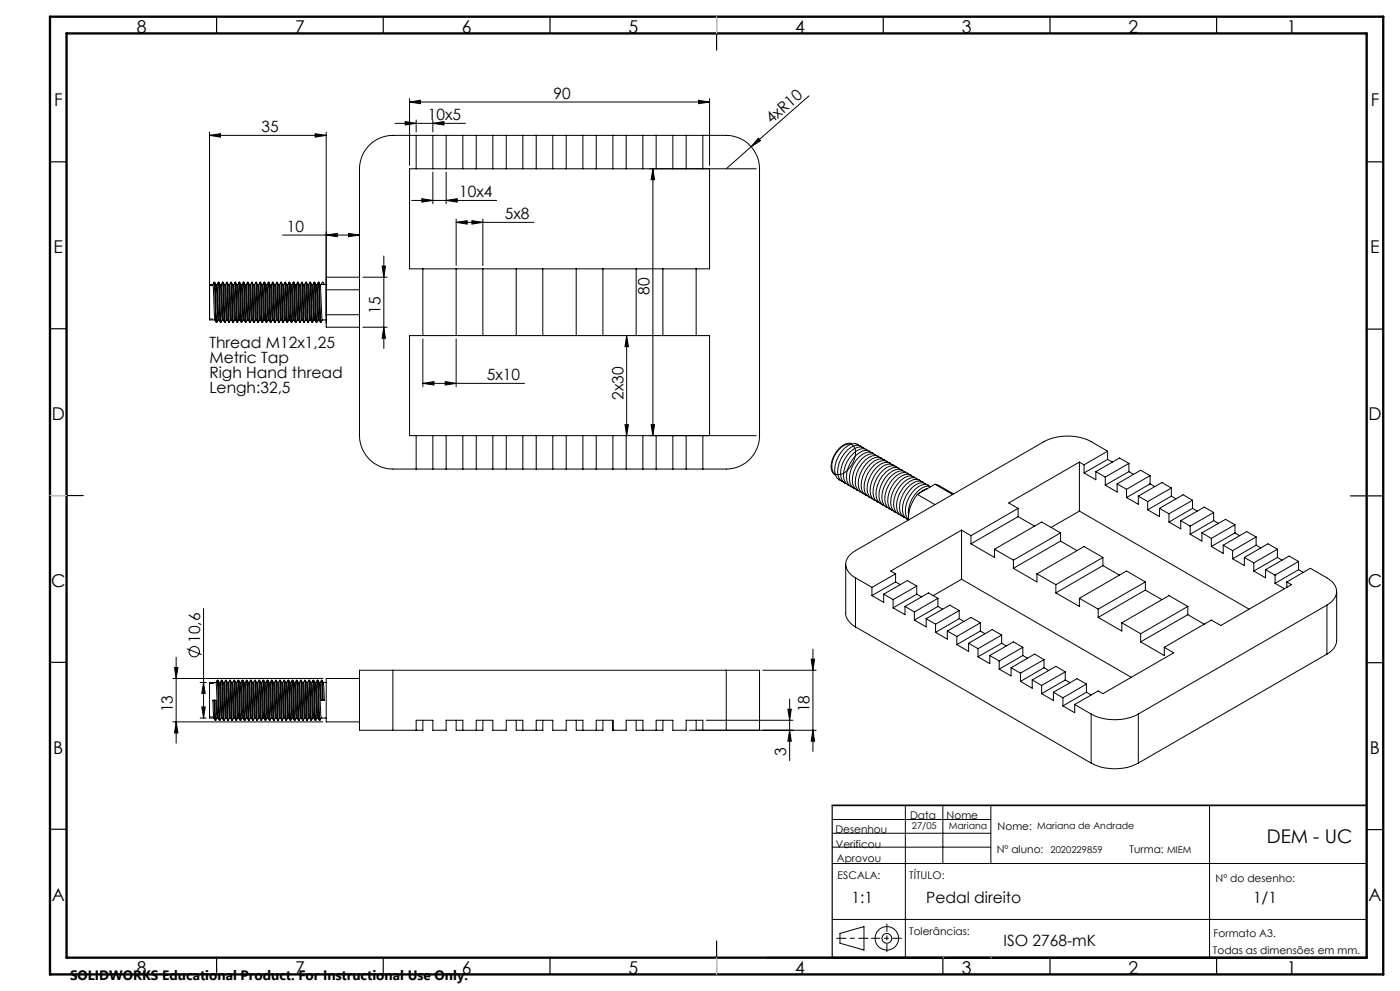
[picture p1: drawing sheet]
<svg xmlns="http://www.w3.org/2000/svg" width="420mm" height="297mm" viewBox="0 0 420 297" stroke-linecap="round" stroke-linejoin="round" font-family="sans-serif">
<g fill="none" stroke="#000" stroke-width=".3">
<path d="M62.9 39.6v55.3M97.9 39.6v57.5M118.5 37h21.1M121.6 36.4l3.2 .6-3.2 .5zM122.9 30.6l3.3-.5v1zM122.9 29.6v20M122.9 30.6h90M124.8 35.9v3.7M129.9 37l3.3-.6v1.1zM129.9 35.9v3.7M209.5 30.1l3.4 .5-3.4 .5zM212.9 29.6v20"/>
<path d="M242.7 28.7l-17.3 15.3M62.9 40.6l3.2-.5v1zM62.9 40.6h35M94.5 40.1l3.4 .5-3.4 .5zM111.2 43.1a10 10 0 0 1 6.7-2.5h100a10.1 10.1 0 0 1 10 10v80a10 10 0 0 1-10 10h-100a10 10 0 0 1-10.1-10v-80a10.1 10.1 0 0 1 3.4-7.5zM124.8 40.6v10M126.5 59.5l3.4 .6-3.4 .5zM129.9 51.6v9.5M129.9 40.6v10M133.8 51.6v9.5M133.8 40.6v10M138.9 40.6v10"/>
<path d="M142.9 40.6v10M147.8 40.6v10M151.9 40.6v10M156.8 40.6v10M160.9 40.6v10M165.8 40.6v10M169.9 40.6v10M174.9 40.6v10M178.9 40.6v10M183.9 40.6v10M187.9 40.6v10M192.9 40.6v10"/>
<path d="M195.9 50.6v80M195.9 50.6l.5 3.3h-1.1zM196.9 40.6v10M201.9 40.6v10M205.8 40.6v10M210.9 40.6v10M212.9 50.6v30h-90v-30h104M225.4 44l-7.5 6.6M227.5 41.4l.7 .8-2.8 1.8zM84.8 70.4h23M97.9 70.4l3.3-.4v.9zM104.6 70l3.2 .4-3.2 .5z"/>
<path d="M114.6 79.8h1l-.5 3.3zM115.1 76.7v27.7M123.5 60.1h25.5M133.8 60.1l3.4-.6v1.1zM136.8 66.6l3.4-.5v1.1zM136.8 65.6v14M136.8 66.6h23.4M141.6 66.1l3.3 .5-3.3 .6zM144.9 65.6v14M62.9 85.5h1M62.9 95.6h1M63.9 85.3l.6 10.5"/>
<path d="M63.9 85.3h-1v10.6h1.6M64.2 84.6l.6 11.8 .2 .2M64.2 84.6h.2l.1 .8 .5 11.2 .4-.7M64.2 84.6l-.3 .7M64.5 84.7l.3 .7M64.5 95.9l.4 .7M64.8 85.3h.3l.1 .7 .5 9.8M64.8 85.4l.5 9.8 .1 .7h.3M65.1 85.4l.4-.8 .5 10.2a1.79 1.79 0 0 0 .2 1.8h.1M65.5 84.6l.2 .2 .1 1.5 .5 10.3 .4-.7M65.7 84.7l.4 .7M65.7 95.9l.4 .7"/>
<path d="M66 85.3h.4l.1 .7 .5 9.8M66.1 85.4l.6 10.5M66.3 85.4l.4-.8 .5 10.2 .1 1.6 .2 .2M66.7 95.9h.3M66.7 84.6l.3 .2 .1 1.5 .4 10.3 .4-.7M67 95.9l.4 .7M67 84.7l.3 .7M67.3 85.3l.4 .1 .5 10.4M67.3 85.4l.6 10.5M67.6 85.4l.4-.8 .5 11.2 .1 .8h.2M67.9 95.9h.3M68 84.6l.3 .8 .5 11.2 .4-.7"/>
<path d="M68.2 84.7l.4 .7M68.2 95.9l.4 .7M68.5 85.3h.4l.1 .7 .5 9.8M68.6 85.4l.6 10.5M68.8 85.4l.5-.8 .4 10.2 .1 1.6 .2 .2M69.2 95.9h.3M69.3 84.6l.2 .2 .1 1.5 .4 10.3 .4-.7M69.5 95.9l.4 .7M69.5 84.7l.4 .7M69.8 85.3l.4 .1 .5 10.4M69.9 85.4l.5 10.5M70.1 85.4l.4-.8 .5 11.2 .1 .8h.2"/>
<path d="M70.4 95.9h.3M70.5 84.6h.2l.1 .8 .5 11.2 .4-.7M70.7 84.7l.4 .7M70.7 95.9l.4 .7M71 85.3h.4l.1 .7 .5 9.8M71.1 85.4l.6 10.5M71.3 85.4l.5-.8 .6 11.9-.4-.6M71.7 95.9h.3M71.8 84.6l.2 .2 .1 1.5 .4 10.3 .4-.7M71.9 84.7l.5 .7M72.3 85.3l.4 .1 .5 10.4M72.4 85.4l.5 10.5"/>
<path d="M72.4 96.6h.1M72.6 85.4l.4-.8 .5 11.2 .3 .8M72.9 95.9h.3M73 84.6h.2l.1 .8 .5 11.2 .4-.7M73.2 84.7l.4 .7M73.2 95.9l.4 .7M73.6 85.3h.3l.1 .7 .5 9.8M73.6 85.4l.6 10.5M73.8 85.4l.5-.8 .6 11.9-.4-.6M74.2 95.9h.3M74.3 84.6l.2 .2 .1 1.5 .4 10.3 .4-.7M74.4 84.7l.4 .7"/>
<path d="M74.8 85.3l.3 .1 .3 3.8a24.9 24.9 0 0 0 .5 7l.2 .4M74.8 85.4l.6 10.5M74.9 96.6h.1M75.1 85.4l.4-.8 .5 10.2 .1 1.6 .2 .2M75.4 95.9h.3M75.5 84.6h.2l.1 .8 .5 11.2 .4-.7M75.7 84.7l.4 .7M76.1 85.3l.3 .1 .6 10.4M76.1 85.4l.5 9.8 .1 .7h.3M76.3 85.4l.5-.8 .5 11.2 .1 .8h.1M76.8 84.6l.2 .8 .5 11.2 .4-.7M76.9 84.7l.4 .7"/>
<path d="M77 95.9l.4 .7M77.3 85.3h.3l.1 .7 .5 9.8M77.3 85.4l.6 10.5M77.6 85.4l.4-.8 .5 10.2 .1 1.6 .2 .2M77.9 95.9h.3M78 84.6l.2 .2 .1 1.5 .5 10.3 .4-.7M78.2 95.9l.4 .7M78.2 84.7l.4 .7M78.5 85.3l.4 .1 .6 10.4M78.6 85.4l.6 10.5M78.8 85.4l.4-.8 .6 11.2 .1 .8h.1M79.2 95.9h.3"/>
<path d="M79.2 84.6h.2l.1 .8 .5 11.2 .4-.7M79.4 84.7l.4 .7M79.5 95.9l.4 .7M79.8 85.3h.3l.1 .7 .5 9.8M79.8 85.4l.6 10.5M80.1 85.4l.4-.8 .5 10.2 .1 1.6 .2 .2M80.4 95.9h.3M80.5 84.6l.2 .2 .1 1.5 .5 10.3 .4-.7M80.7 84.7l.4 .7M80.7 95.9l.4 .7M81 85.3l.4 .1 .6 10.4M81.1 85.4l.6 10.5"/>
<path d="M81.3 85.4l.4-.8 .6 11.2 .2 .8M81.7 95.9h.3M81.7 84.6h.2l.1 .8 .5 11.2 .4-.7M82 84.7l.3 .7M82 95.9l.4 .7M82.3 85.3h.3l.1 .7 .5 9.8M82.3 85.4l.6 10.5M82.6 85.4l.4-.8 .5 10.2a1.79 1.79 0 0 0 .2 1.8h.1M82.9 95.9h.3M83 84.6l.2 .2 .1 1.5 .5 10.3 .4-.7M83.2 84.7l.4 .7M83.2 95.9l.4 .7"/>
<path d="M83.5 85.3l.4 .1 .2 3.8a24.9 24.9 0 0 0 .6 7l.2 .4M83.6 85.4l.6 10.5M83.8 85.4l.4-.8 .5 10.2 .1 1.6 .2 .2M84.2 95.9h.3M84.2 84.6h.2l.1 .8 .5 11.2 .4-.7M84.5 84.7l.3 .7M84.8 85.3l.4 .1 .5 10.4M84.8 85.4l.6 10.5M85.1 85.4l.4-.8 .5 10.2a1.79 1.79 0 0 0 .2 1.8h.1M85.4 95.9h.3M85.5 84.6l.3 .8 .5 11.2 .4-.7M85.7 84.7l.4 .7"/>
<path d="M85.7 95.9l.4 .7M86 85.3h.4l.1 .7 .5 9.8M86.1 85.4l.6 10.5M86.3 85.4l.4-.8 .5 10.2 .1 1.6 .2 .2M86.7 95.9h.3M86.7 84.6l.3 .2 .1 1.5 .4 10.3 .4-.7M87 95.9l.3 .7M87 84.7l.3 .7M87.3 85.3l.4 .1 .5 10.4M87.3 85.4l.6 10.5M87.6 85.4l.4-.8 .6 11.9-.4-.6M87.9 95.9h.3"/>
<path d="M88 84.6h.2l.1 .8 .5 11.2 .4-.7M88.2 84.7l.4 .7M88.5 85.3h.4l.1 .7 .5 9.8M88.6 85.4l.6 10.5M88.6 96.6h.2M88.8 85.4l.5-.8 .4 10.2 .1 1.6 .2 .2M89.2 95.9h.3M89.3 84.6l.2 .2 .1 1.5 .4 10.3 .4-.7M89.5 95.9l.4 .7M89.5 84.7l.4 .7M89.8 85.3l.4 .1 .5 10.4M89.9 85.4l.5 10.5"/>
<path d="M90.1 85.4l.4-.8 .6 11.9-.4-.6M90.4 95.9h.3M90.5 84.6h.2l.1 .8 .5 11.2 .4-.7M90.7 84.7l.4 .7M91.1 85.3h.3l.1 .7 .5 9.8M91.1 85.4l.6 10.5M91.1 96.6h.2M91.3 85.4l.5-.8 .4 10.2a1.79 1.79 0 0 0 .3 1.8M91.7 95.9h.3M91.8 84.6l.2 .2 .1 1.5 .4 10.3 .4-.7M91.9 84.7l.4 .7M92 95.9l.4 .7"/>
<path d="M92.3 85.3l.4 .1 .5 10.4M92.3 85.4l.6 10.5M92.6 85.4l.4-.8 .5 10.2 .1 1.6 .2 .2M92.9 95.9h.3M93 84.6h.2l.1 .8 .5 11.2 .4-.7M93.2 95.9l.4 .7M93.2 84.7l.4 .7M93.6 85.3h.3l.1 .7 .5 9.8M93.6 85.4l.5 9.8 .1 .7h.3M93.8 85.4l.5-.8 .4 10.2a1.79 1.79 0 0 0 .3 1.8M94.3 84.6l.2 .8 .5 11.2 .4-.7M94.4 84.7l.4 .7"/>
<path d="M94.5 95.9l.4 .7M94.8 85.3l.3 .1 .3 3.8a24.9 24.9 0 0 0 .5 7l.2 .4M94.8 85.4l.6 10.5M95.1 85.4l.4-.8 .5 10.2 .1 1.6 .2 .2M95.4 95.9h.3M95.5 84.6l.2 .2 .1 1.5 .5 10.3 .4-.7M95.7 84.7l.4 .7M96.1 85.3h1.8M96.1 85.4l.6 10.5M96.7 95.9h1.2M96.7 84.6v.1M96.7 84.6l-.4 .7"/>
<path d="M96.7 84.6l.6 .7M107.8 83.1h-9.9v3.8h9.9M107.8 94.3h-9.9v3.8h9.9M108.9 83.1h7.2M108.9 98.1h7.2M115.1 98.1l.5 3.3h-1zM126.9 80.6v20M136.8 80.6v20M144.9 80.6v20M154.9 80.6v20M162.8 80.6v20M172.9 80.6v20"/>
<path d="M180.9 80.6v20M190.9 80.6v20M198.9 80.6v20M208.8 80.6v20M126.9 114.9l3.3-.5v1zM126.9 101.6v14.3M126.9 114.9h30.4M133.6 114.4l3.2 .5-3.2 .5zM136.8 101.6v14.3M188 100.6l.5 3.3h-1zM188 100.6v30M124.8 130.6v10"/>
<path d="M129.9 130.6v10M133.8 130.6v10M138.9 130.6v10M142.9 130.6v10M147.8 130.6v10M151.9 130.6v10M156.8 130.6v10M160.9 130.6v10M165.8 130.6v10M169.9 130.6v10M174.9 130.6v10M178.9 130.6v10"/>
<path d="M183.9 130.6v10M187.5 127.3h1l-.5 3.3zM187.9 130.6v10M192.9 130.6v10M195.3 127.3h1.1l-.5 3.3zM196.9 130.6v10M201.9 130.6v10M205.8 130.6v10M210.9 130.6v10M212.9 130.6v-30h-90v30h104M251.8 134.6a2.96 2.96 0 0 1 4.2-.9 5.8 5.8 0 0 1-1.3 6.7 3.3 3.3 0 0 1-4.3 1.5 4.9 4.9 0 0 1 .3-5.8zM255.5 132.9a5.5 5.5 0 0 0-5.4 3.9 4.9 4.9 0 0 0 0 5.2l.5 .3"/>
<path d="M257.2 133.1l.1 .1M257.6 133.5a2.39 2.39 0 0 0-3.2 0 9 9 0 0 0-3.8 8.7l.4 1 1.2 .8M258.1 133.6l.1 .1M258.5 134a2.35 2.35 0 0 0-3.2 .1 8.9 8.9 0 0 0-3.8 8.6l.4 1 1.2 .8M259 134.1l.1 .1M259.4 134.5a2.39 2.39 0 0 0-3.2 0 9 9 0 0 0-3.9 8.7l.5 1 1.2 .8M259.9 134.7h.1M260.3 135a2.35 2.35 0 0 0-3.2 .1 8.9 8.9 0 0 0-3.9 8.7l.5 .9 1.1 .8M260.7 135.1l.1 .1M261.2 135.5a2.39 2.39 0 0 0-3.2 .1 9 9 0 0 0-3.9 8.6l.5 1 1.1 .8M261.6 135.7h.1M262 136a2.35 2.35 0 0 0-3.2 .1 8.9 8.9 0 0 0-3.8 8.6l.4 1 1.2 .8"/>
<path d="M262.5 136.2h.1M262.9 136.6a2.39 2.39 0 0 0-3.2 0 9 9 0 0 0-3.8 8.7l.5 .9 1.1 .8M263.4 136.7h.1M263.8 137.1a2.41 2.41 0 0 0-3.2 0 8.9 8.9 0 0 0-3.8 8.7l.4 1 1.2 .7M264.3 137.2l.1 .1M264.7 137.6a2.45 2.45 0 0 0-3.2 0 9 9 0 0 0-3.9 8.7l.5 .9 1.2 .9M265.1 137.7l.2 .1M265.6 138.1a2.45 2.45 0 0 0-3.2 0 9 9 0 0 0-3.9 8.7l.5 1 1.1 .8M266 138.2l.1 .1M266.5 138.6a2.43 2.43 0 0 0-3.3 0 9 9 0 0 0-3.8 8.7l.5 1 1.1 .7M266.9 138.7l.1 .1M267.4 139.1a2.43 2.43 0 0 0-3.3 0 9.1 9.1 0 0 0-3.8 8.7l.5 1 1.1 .8"/>
<path d="M267.8 139.2l.1 .1M268.3 139.6a2.43 2.43 0 0 0-3.3 .1 9 9 0 0 0-3.8 8.6l.5 1 1.1 .8M268.7 139.7l.1 .1M323.8 138.5v14.7M323.8 138.5l1.4 .8M323.8 138.5l-21.2 12.2 2.8 1.7M325.2 139.3v2.4M332.3 135.2l-5-2.8a15.8 15.8 0 0 0-14.1 0l-56.6 32.6a4.4 4.4 0 0 0-2.4 5.8 6.3 6.3 0 0 0 2.4 2.4M332.3 135.2l-7.1 4.1M332.3 137.7l-7.1 4M332.3 137.7l1.4 .8M332.3 135.2v2.5"/>
<path d="M338.7 138.9l-7.1 4.1M338.7 138.9l-2.9-1.6-7 4.1M338.7 138.9v2.5M251.6 143.8h.1M252.5 144.2l.1 .1M253.4 144.8h.1M254.3 145.3h.1M255.2 145.8l.1 .1M256 146.3l.2 .1M256.9 146.8l.2 .1M257.8 147.3l.2 .1M258.7 147.8l.1 .1"/>
<path d="M259.6 148.3l.1 .1M260.5 148.9h.1M261.4 149.4h.1M262.3 149.9h.1M263.1 150.4l.1 .1M264 150.9l.1 .1M264.9 151.4l.1 .1M265.8 151.9l.1 .1M266.7 152.4l.1 .1M267.5 152.9l.2 .1M268.4 153.5h.1M269.1 140.1a2.39 2.39 0 0 0-3.2 .1 9 9 0 0 0-3.8 8.6l.4 1 1.2 .8"/>
<path d="M269.3 153.9l.1 .1M269.6 140.3h.1M270 140.6a2.39 2.39 0 0 0-3.2 .1 8.9 8.9 0 0 0-3.8 8.7l.4 .9 1.1 .8M270.2 154.5h.1M270.4 140.8h.2M270.9 141.1a2.39 2.39 0 0 0-3.2 .1 9 9 0 0 0-3.9 8.7l.5 .9 1.1 .8M271.1 155h.1M271.3 141.3l.2 .1M271.8 141.6a2.35 2.35 0 0 0-3.2 .1 8.9 8.9 0 0 0-3.9 8.7l.5 .9 1.1 .8M272 155.5l.1 .1M272.2 141.8h.1M272.7 142.2a2.39 2.39 0 0 0-3.2 0 9 9 0 0 0-3.9 8.7l.5 1 1.1 .7"/>
<path d="M273.1 142.3h.1M273.5 142.7a2.35 2.35 0 0 0-3.2 0 8.9 8.9 0 0 0-3.8 8.7l.4 1 1.2 .7M274 142.8l.1 .1M274.4 143.2a2.39 2.39 0 0 0-3.2 0 9 9 0 0 0-3.8 8.7l.4 1 1.2 .8M274.9 143.3l.1 .1M275.2 148.2a11.1 11.1 0 0 0-2.6 7.6M275.2 148.2l5.3 3M275.3 143.7a2.35 2.35 0 0 0-3.2 .1 8.9 8.9 0 0 0-3.8 8.6l.4 1 1.2 .8M275.8 143.8l.1 .1M276.2 144.2a2.39 2.39 0 0 0-3.2 0 9 9 0 0 0-3.9 8.7l.5 1 1.2 .8M276.6 144.3l.2 .1M277.1 144.7a2.35 2.35 0 0 0-3.2 .1 8.9 8.9 0 0 0-3.9 8.6l.5 1 1.1 .8"/>
<path d="M277.5 144.8l.1 .1M278 145.2a2.39 2.39 0 0 0-3.3 .1 9 9 0 0 0-3.8 8.6l.5 1 .7 .7 .4 .1M278.1 146.5a3.9 3.9 0 0 0-2.4 1.4M278.4 145.3l.1 .1M278.8 145.7a2.39 2.39 0 0 0-3.2 .1 9 9 0 0 0-3.8 8.6l.8 1.4M279.2 145.9a3.5 3.5 0 0 0-3.8 1.2 8.9 8.9 0 0 0-2.8 7.4M280.5 145.1l.6 .1 5 2.8M280.5 145.1l5.3 3.1M280.5 145.1l-5.3 3.1M288.5 158.9v14.7M288.5 158.9l2.8 1.6M288.5 158.9l-21.3 12.2 1.5 .9"/>
<path d="M305.4 152.4l-14.1 8.1M305.4 154.8l5 2.9M305.4 154.8l-14.1 8.2M305.4 152.4v2.4M318.2 159.7l-14.2 8.2M318.2 159.7v2.5M318.2 159.7l-5.7-3.2-14.2 8.1M323.8 153.2l50.9 29.4M323.8 153.2l-8.5 4.9M328.8 141.4v2.4l-3.6-2.1M328.8 141.4l2.8 1.6M331.6 143v2.4"/>
<path d="M335.1 145l2.9 1.6M335.1 145v2.5l-3.5-2.1M338 146.6v2.5M338.7 141.4l1.4 .8M338.7 141.4l-7.1 4M341.5 148.7v2.4l-3.5-2M341.5 148.7l2.8 1.6M344.3 150.3v2.5M345 145l1.4 .8M345 145l-7 4.1M345 142.6l-7 4M345 142.6v2.4"/>
<path d="M345 142.6l-2.8-1.7-7.1 4.1M347.8 152.4v2.4l-3.5-2M347.8 152.4l2.9 1.6M350.7 154v2.5M351.4 148.7l-7.1 4.1M351.4 148.7l1.4 .8M351.4 146.3l-7.1 4M351.4 146.3l-2.8-1.7-7.1 4.1M351.4 146.3v2.4M354.2 156v2.5l-3.5-2M354.2 156l2.8 1.7M357 157.7v2.4"/>
<path d="M357.8 152.4l-7.1 4.1M357.8 152.4l1.4 .8M357.8 149.9l-2.9-1.6-7.1 4.1M357.8 149.9l-7.1 4.1M357.8 149.9v2.5M360.6 159.7v2.5l-3.6-2.1M360.6 159.7l2.8 1.7M364.1 153.6l-2.8-1.6-7.1 4M364.1 156l-7.1 4.1M364.1 156l1.4 .8M364.1 153.6l-7.1 4.1M364.1 153.6v2.4"/>
<path d="M370.5 159.7l-7.1 4.1M370.5 159.7l1.4 .8M370.5 157.3l-7.1 4.1M370.5 157.3v2.4M370.5 157.3l-2.8-1.7-7.1 4.1M253.7 169.1v14.7a4.8 4.8 0 0 0 2.9 4.1M256.6 173.2l5 2.8M256.6 173.2v14.7M261.6 176v2.5M265.1 178.1v2.4l-3.5-2M265.1 178.1l2.8 1.6M267.9 179.7v2.5"/>
<path d="M268.7 174.4l1.4 .8M268.7 174.4l-7.1 4.1M268.7 172l-7.1 4M268.7 172v2.4M275 178.1l-7.1 4.1M275 178.1l1.4 .8M275 175.6l-2.8-1.6-7.1 4.1M275 175.6l-7.1 4.1M275 175.6v2.5M281.4 179.3l-2.8-1.6-7.1 4M281.4 179.3l-7.1 4.1M281.4 179.3v2.4"/>
<path d="M288.5 173.6l50.9 29.4M288.5 173.6l-8.5 4.9M291.3 163l7 4.1v-2.5M291.3 160.5v2.5M298.3 164.6l5.7 3.3M304 170.3l7.1 4.1v-2.4M304 167.9v2.4M311.1 172l5.7 3.2M316.8 175.2v2.5M316.8 177.7l7 4v-2.4M318.2 162.2l-14.2 8.1M318.2 162.2l4.9 2.8"/>
<path d="M323.8 179.3l5.7 3.3M330.9 169.5l-14.1 8.2M330.9 169.5l4.9 2.9M330.9 167.1l-14.1 8.1M330.9 167.1v2.4M330.9 167.1l-5.7-3.3-14.1 8.2M343.6 176.8l4.9 2.9M343.6 176.8l-14.1 8.2M343.6 174.4l-14.1 8.2M343.6 174.4l-5.6-3.3-14.2 8.2M343.6 174.4v2.4M363.4 161.4v2.4"/>
<path d="M367 163.4v2.4l-3.6-2M367 163.4l2.8 1.6M369.8 165v2.5M373.3 167.1l2.8 1.6M373.3 167.1v2.4l-3.5-2M376.1 168.7v2.4M376.8 160.9l-2.8-1.6-7 4.1M376.8 163.4l1.4 .8M376.8 163.4l-7 4.1M376.8 160.9l-7 4.1M376.8 160.9v2.5M379.7 170.7v2.5l-3.6-2.1"/>
<path d="M379.7 170.7l2.8 1.7M382.5 174.8l2.8 1.7M382.5 172.4v2.4M383.2 167.1l-7.1 4M383.2 167.1l1.4 .8M383.2 164.6l-7.1 4.1M383.2 164.6l-2.8-1.6-7.1 4.1M383.2 164.6v2.5M386 174.4l7.1-4.1 5 2.9a4.4 4.4 0 0 1 2.4 5.8 6.3 6.3 0 0 1-2.4 2.4M386 174.4l1.5 .8-21.2 12.3-2.9-1.7-14.1 8.2M386 174.4v1.6M389.6 168.3l-2.8-1.7-7.1 4.1"/>
<path d="M389.6 170.7l1.4 .9M389.6 170.7l-7.1 4.1M389.6 168.3l-7.1 4.1M389.6 168.3v2.4M401 177.3v15a5.1 5.1 0 0 1-2.9 3.7M52.8 197v25.7M56.1 194.4l4.4 1.8M61.1 182.4v32.8M243.3 197.6h1.1l-.5 3.3zM243.9 194.5v30.7M256.6 187.9l70.7 40.8M271.5 181.7v2.5l-3.6-2"/>
<path d="M271.5 181.7l2.8 1.7M274.3 183.4v2.4M277.8 185.4v2.5l-3.5-2.1M277.8 185.4l2.9 1.7M280.7 187.1v2.4M281.4 181.7l-7.1 4.1M281.4 181.7l1.4 .9M284.2 189.1v2.5l-3.5-2.1M284.2 189.1l2.9 1.6M287.1 190.7v2.5M287.8 183l-2.9-1.6-7.1 4M287.8 185.4l-7.1 4.1"/>
<path d="M287.8 185.4l1.4 .9M287.8 183l-7.1 4.1M287.8 183v2.4M290.6 192.8v2.4l-3.5-2M290.6 192.8l2.8 1.6M293.4 194.4v2.4M294.1 189.1l1.4 .8M294.1 189.1l-7 4.1M294.1 186.7l-7 4M294.1 186.7v2.4M294.1 186.7l-2.8-1.7-7.1 4.1M296.9 196.5v2.4l-3.5-2.1"/>
<path d="M296.9 196.5l2.9 1.6M299.8 198.1v2.5M300.5 192.8l1.4 .8M300.5 192.8l-7.1 4M300.5 190.3l-2.9-1.6-7 4.1M300.5 190.3l-7.1 4.1M300.5 190.3v2.5M306.8 196.5l-7 4.1M306.8 196.5l1.5 .8M306.8 194l-7 4.1M306.8 194l-2.8-1.6-7.1 4.1M306.8 194v2.5"/>
<path d="M313.2 197.7l-7.1 4.1M313.2 197.7v2.4M313.2 197.7l-2.8-1.7-7.1 4.1M329.5 185l7 4.1v-2.4M329.5 182.6v2.4M336.5 186.7l5.7 3.2M342.2 192.4l7.1 4.1v-2.5M342.2 189.9v2.5M349.3 194l2.8 1.6-21.2 12.3-1.4-.8-7.1 4M356.3 184.2l5 2.9M356.3 184.2l-14.1 8.2M356.3 181.7v2.5"/>
<path d="M356.3 181.7l-14.1 8.2M356.3 181.7l-5.6-3.2-14.2 8.2M398.1 181.4l-56.6 32.6M398.1 181.4v14.6M398.1 196l-56.6 32.7M51.9 203.3h45M51.9 216.4h45M52.4 200.1h1l-.6 3.2zM52.8 216.4l.6 3.3h-1zM60 204.5h1.8M60 215.2h1.8M60.5 211.9h1.1l-.5 3.3z"/>
<path d="M61.1 204.5l.5 3.3h-1.1zM62.9 204.8h1.3M62.9 214.9h1.3M64.2 215.1l-.3-5.2h.9l.3 5.3M64.2 209.9l.4 6M64.4 209.9l.3 5.9M64.6 215.9h.1M64.8 204.5h-1.9v10.7h1.3l.4 .6M64.8 204.5l.6 10.6M65.1 215.2h.3l.4 .6M65.1 215.2l-.4 .6M65.2 203.9l.5 10.2 .1 1.5 .2 .3"/>
<path d="M65.3 203.9l-.5 .6M65.4 203.9l.4 .6M65.4 203.9l.6 11.9M65.7 204.5h.3M65.8 204.6l.6 10.6M66 204.5l.4-.6 .6 .6h.3M66 204.5l.7 10.6M66.4 215.2h.3l.4 .6M66.4 215.2l-.4 .6M66.4 203.9l.7 12M66.6 203.9l.6 12 .4-.7M67 204.6l.5 9.9 .1 .7h.3l.4 .6"/>
<path d="M67.1 215.9h.1M67.3 204.5l.6 10.6M67.7 203.9l-.4 .6M67.7 203.9l.6 11.9M67.7 203.9l.5 .6h.3M67.8 203.9l.7 11.9M68.3 204.6l.6 10.6M68.3 215.9h.2M68.5 204.5l.4-.6 .6 .6h.3M68.5 204.5l.6 10.6M68.9 215.2h.2l.5 .6M68.9 215.2l-.4 .6"/>
<path d="M68.9 203.9l.7 12M69.1 203.9l.6 12 .4-.7M69.5 204.6l.6 10.6M69.6 215.9h.1M69.8 204.5l.4-.6 .5 .6h.3M69.8 204.5l.6 10.6M70.1 215.2h.3l.4 .6M70.2 203.9l.6 11.9M70.3 203.9l.7 11.9M70.7 204.6l.7 10.6M70.8 215.9h.2M71 204.5l.6 10.6"/>
<path d="M71.4 215.2h.2l.4 .6M71.4 215.2l-.4 .6M71.4 203.9l.5 10.2 .1 1.5 .2 .3M71.6 203.9l-.6 .6M71.6 203.9l.4 .6h.3M71.6 203.9l.6 11.9M72 204.6l.6 10.6M72.3 204.5l.4-.6 .5 .6h.4M72.3 204.5l.6 10.6M72.6 215.2h.3l.4 .6M72.6 215.2l-.4 .6M72.7 203.9l.6 12"/>
<path d="M72.8 203.9l.7 11.9M73.2 204.6l.7 10.6M73.3 215.9h.2M73.6 204.5l.3-.6 .6 .6h.3M73.6 204.5l.6 10.6M73.9 215.2h.3l.3 .6M73.9 215.2l-.4 .6M73.9 203.9l.7 12M74.1 203.9l.6 11.9M74.5 204.6l.6 10.6M74.6 215.9h.1M74.8 204.5l.4-.6 .5 .6h.4"/>
<path d="M74.8 204.5l.6 10.6M75.1 215.2h.3l.4 .6M75.1 215.2l-.4 .6M75.2 203.9l.6 12M75.4 203.9l.6 11.9M75.7 204.6l.6 10.6M75.8 215.9h.2M76.1 204.5l.6 10.6M76.3 215.2h.4l.3 .6M76.4 215.2l-.4 .6M76.4 203.9l.6 12M76.6 203.9l-.6 .6"/>
<path d="M76.6 203.9l.4 .6M76.6 203.9l.6 11.9M77 204.5h.3M77 204.6l.6 10.6M77 215.9h.2M77.3 204.5l.4-.6 .5 .6h.3M77.3 204.5l.6 10.6M77.6 215.2h.3l.4 .6M77.6 215.2l-.4 .6M77.7 203.9l.6 12M77.9 203.9l.6 12 .4-.7M78.2 204.6l.5 9.9 .1 .7h.4l.4 .6"/>
<path d="M78.3 215.9h.2M78.5 204.5l.7 10.6M78.9 203.9l-.4 .6M78.9 203.9l.7 12M79 203.9h.1M79.1 203.9l.4 .6h.3M79.1 203.9l.6 11.9M79.5 204.6l.6 10.6M79.6 215.9h.1M79.8 204.5l.6 10.6M80.1 215.2h.3l.4 .6M80.1 215.2l-.4 .6"/>
<path d="M80.2 203.9l.4 10.2 .2 1.5 .2 .3M80.3 203.9l-.5 .6M80.4 203.9l.4 .6h.2M80.4 203.9l.6 11.9M80.8 204.6l.6 10.6M81 204.5l.4-.6 .6 .6h.3M81 204.5l.7 10.6M81.4 215.2h.3l.4 .6M81.4 215.2l-.4 .6M81.4 203.9l.7 12M81.6 203.9l.6 11.9M82 204.6l.6 10.6"/>
<path d="M82.1 215.9h.1M82.3 204.5l.6 10.6M82.6 215.2h.3l.4 .6M82.6 215.2l-.4 .6M82.7 203.9l.6 12M82.8 203.9l-.5 .6M82.9 203.9l.4 .6h.2M82.9 203.9l.6 11.9M83.3 204.6l.6 10.6M83.3 215.9h.2M83.5 204.5l.6-.6 .7 .8 .6 10.4M83.5 204.5l.7 10.6"/>
<path d="M83.9 215.2h.3l.4 .6M83.9 215.2l-.4 .6M83.9 203.9l.7 11.9M84.1 203.9l.6 12 .4-.7M84.5 204.6l.6 10.6M84.6 215.9h.1M85.1 215.2h.3l.4 .6M85.2 203.9l-.4 .6M85.2 203.9l.6 12M85.2 203.9l.6 .6h.2M85.3 203.9l.7 11.9M85.8 204.6l.6 10.6"/>
<path d="M85.8 215.9h.2M86 204.5l.4-.6 .6 .6h.3M86 204.5l.6 10.6M86.4 215.2l-.4 .6M86.4 215.2h.3M86.4 203.9l.7 11.9M86.6 203.9l.6 11.9M86.6 215.2l.5 .6M87 204.6l.6 10.6M87.1 215.9h.1M87.3 204.5l.4-.6 .5 .6h.3M87.3 204.5l.6 10.6"/>
<path d="M87.6 215.2h.3l.4 .6M87.6 215.2l-.4 .6M87.7 203.9l.6 12M87.8 203.9l.7 11.9M88.2 204.6l.7 10.6M88.3 215.9h.2M88.5 204.5l.4-.6 .6 .6h.3M88.5 204.5l.6 10.6M88.9 215.2h.2l.4 .6M88.9 215.2l-.4 .6M88.9 203.9l.7 12M89.1 203.9l.6 11.9"/>
<path d="M89.5 204.6l.6 10.6M89.6 215.9h.1M89.8 204.5l.4-.6 .5 .6h.4M89.8 204.5l.6 10.6M90.1 215.2h.3l.4 .6M90.1 215.2l-.4 .6M90.2 203.9l.6 12M90.3 203.9l.7 11.9M90.7 204.6l.7 10.6M90.8 215.9h.2M91.1 204.5l.6 10.6M91.4 215.2h.3l.3 .6"/>
<path d="M91.4 215.2l-.4 .6M91.4 203.9l.5 10.2 .1 1.5 .2 .3M91.6 203.9l-.5 .6M91.6 203.9l.4 .6h.3M91.6 203.9l.6 11.9M92 204.6l.6 10.6M92.3 204.5l.6 10.6M92.6 215.2h.3l.4 .6M92.6 215.2l-.4 .6M92.7 203.9l.6 12M92.9 203.9l-.6 .6M92.9 203.9l.3 .6h.4"/>
<path d="M92.9 203.9l.6 11.9M93.2 204.6l.7 10.6M93.3 215.9h.2M93.6 204.5l.6 10.6M93.9 215.2h.3l.3 .6M93.9 215.2l-.4 .6M93.9 203.9l-.3 .6M93.9 203.9l.6 12M93.9 203.9l.6 .6h.3M94.1 203.9l.6 11.9M94.5 204.6l.6 10.6M94.5 215.9h.2"/>
<path d="M94.8 204.5l.6 10.6M95.1 215.2h.3l.4 .6M95.1 215.2l-.4 .6M95.2 203.9l.6 12M95.4 203.9l-.6 .6M95.4 203.9l.7 .8 .2 5.2h1l-.3-5.3M95.4 203.9l.6 12 .4-.7M95.7 204.6l.6 10.6M95.8 215.9h.2M96 204.5l.4-.6 .6 .6h.9M96.3 215.2h1.6M96.4 203.9l.3 6"/>
<path d="M96.6 203.9l.3 6M107.8 203.3h-9.9v13.1h9.9M117.9 200.9h-10.1v18h10.1M117.9 200.9h100M117.9 200.9v18M124.8 218.9v-3h5.1v3h3.9v-3h5.1v3M126.9 215.9v3h-9M136.8 215.9v3h8.1v-3M142.9 218.9v-3h4.9v3h4.1v-3h4.9v3M154.9 215.9v3h7.9v-3M160.9 218.9v-3h4.9v3h4.1v-3h5v3M172.9 215.9v3h8v-3"/>
<path d="M178.9 218.9v-3h5v3M183.9 218.9h.1M183.9 218.9h4v-3h5v3M190.9 215.9v3h8v-3M196.9 218.9v-3h5v3h3.9v-3h5.1v3M206.9 218.9h38M208.8 215.9v3M211.8 215.9h26.1M217.9 200.9h10v18h-10zM228.8 200.9h16.1M236.4 212.5h1l-.5 3.4zM236.9 218.9l.5 3.2h-1z"/>
<path d="M236.9 209.5v18.5M243.9 218.9l.5 3.2h-1.1zM303.3 200.1l2.8 1.7M303.3 200.1v2.5l-3.5-2M306.1 201.8v2.4M309.7 203.8v2.5l-3.6-2.1M309.7 203.8l2.8 1.6M312.5 205.4v2.5M313.2 200.1l1.4 .8M313.2 200.1l-7.1 4.1M316 207.5l2.9 1.6M316 207.5v2.4l-3.5-2"/>
<path d="M318.9 209.1v2.5M319.6 203.8l1.4 .8M319.6 203.8l-7.1 4.1M319.6 201.4l-7.1 4M319.6 201.4l-2.8-1.7-7.1 4.1M319.6 201.4v2.4M322.4 211.1l4.9 2.9M322.4 211.1v2.5l-3.5-2M325.9 205l-2.8-1.6-7.1 4.1M325.9 207.5l1.4 .8M325.9 207.5l-7 4.1M325.9 205v2.5"/>
<path d="M325.9 205l-7 4.1M327.3 214a15.5 15.5 0 0 0 14.2 0M327.3 214v14.7M341.5 214v14.7M327.3 228.7a15.5 15.5 0 0 0 14.2 0M249.7 258.8h160.3M249.7 249.7h47.6M249.7 245.6h47.6M249.7 253.9h47.6M271.6 241.4v45.6M282.9 241.4v17.4M297.3 241.4v17.4"/>
<path d="M362.9 241.4v45.6M249.7 275.6h160.3M252 279.7l7.2-2v7l-7.2-2z"/>
<circle cx="58.3" cy="195.3" r="1.55"/>
<circle cx="266" cy="281.2" r="1.46"/>
<circle cx="266.1" cy="281.2" r="3.5"/>
</g>
<path d="M261.4 281.2h9" fill="none" stroke="#000" stroke-width=".3" stroke-dasharray="15.2 1.3 1.3 1.3" stroke-dashoffset="12.7"/>
<path d="M266.1 276.9v8.3" fill="none" stroke="#000" stroke-width=".3" stroke-dasharray="15.2 1.3 1.3 1.3" stroke-dashoffset="13"/>
<path d="M260.4 281.2h-9.4" fill="none" stroke="#000" stroke-width=".3" stroke-dasharray="15.2 1.3 1.3 1.3" stroke-dashoffset="12.4"/>
<g fill="none" stroke="#000" stroke-width=".35">
<path d="M65 5v5M115 5v5M165 5v5M215 5v10M265 5v5M315 5v5M365 5v5M15 48.5h5M410 48.5h5M15 98.5h5M410 98.6h5M15 148.5h10"/>
<path d="M405.1 148.6h9.9M15 198.5h5M410 198.6h5M15 248.5h5M249.7 241.4v45.6M410 248.6h5M410 241.4v45.6M65 287v5M115 287v5M165 287v5M215 282v10M282.9 287v5"/>
<path d="M315 287v5M365 287v5"/>
</g>
<path d="M249.7 241.4h160.3M230 287h180" fill="none" stroke="#000" stroke-width=".5"/>
<path d="M15 5h400v287h-400zM20 10h390v277h-390z" fill="none" stroke="#000" stroke-width=".7"/>
<path d="M282.9 287h.1M297.3 287h.1" fill="none" stroke="#c0c0c0" stroke-width=".3"/>
<path d="M215 5v5M15 148.5h5M215 287v5" fill="none" stroke="#c0c0c0" stroke-width=".35"/>
<g fill="#000">
<path d="M227.5 41.4l.7 .8-2.8 1.8z"/>
<path d="M122.9 30.6l3.3-.5v1zM209.5 30.1l3.4 .5-3.4 .5z"/>
<path d="M121.6 36.4l3.2 .6-3.2 .5zM129.9 37l3.3-.6v1.1zM126.5 59.5l3.4 .6-3.4 .5zM133.8 60.1l3.4-.6v1.1z"/>
<path d="M62.9 40.6l3.2-.5v1zM94.5 40.1l3.4 .5-3.4 .5z"/>
<path d="M97.9 70.4l3.3-.4v.9zM104.6 70l3.2 .4-3.2 .5z"/>
<path d="M136.8 66.6l3.4-.5v1.1zM141.6 66.1l3.3 .5-3.3 .6z"/>
<path d="M114.6 79.8h1l-.5 3.3zM115.1 98.1l.5 3.3h-1zM243.3 197.6h1.1l-.5 3.3zM243.9 218.9l.5 3.2h-1.1zM52.4 200.1h1l-.6 3.2zM52.8 216.4l.6 3.3h-1zM236.4 212.5h1l-.5 3.4zM236.9 218.9l.5 3.2h-1zM61.1 204.5l.5 3.3h-1.1zM60.5 211.9h1.1l-.5 3.3z"/>
<path d="M126.9 114.9l3.3-.5v1zM133.6 114.4l3.2 .5-3.2 .5z"/>
<path d="M187.5 127.3h1l-.5 3.3zM188 100.6l.5 3.3h-1z"/>
<path d="M195.3 127.3h1.1l-.5 3.3zM195.9 50.6l.5 3.3h-1.1z"/>
</g>
<text font-size="5.6" x="380" y="252.6">DEM - UC</text>
<g font-size="5.3">
<text x="41" y="9.9">8</text>
<text x="88.5" y="9.9">7</text>
<text x="138.5" y="9.9">6</text>
<text x="188.5" y="9.9">5</text>
<text x="238.5" y="9.9">4</text>
<text x="288.5" y="9.9">3</text>
<text x="338.5" y="9.9">2</text>
<text x="386" y="9.9">1</text>
<text x="16.2" y="31.7">F</text>
<text x="411.2" y="31.7">F</text>
<text x="16.1" y="75.9">E</text>
<text x="411.1" y="75.9">E</text>
<text x="15.5" y="125.9">D</text>
<text x="410.5" y="125.9">D</text>
<text x="15.4" y="175.9">C</text>
<text x="410.4" y="175.9">C</text>
<text x="16" y="225.9">B</text>
<text x="411" y="225.9">B</text>
<text x="15.5" y="270.2">A</text>
<text x="410.5" y="270.2">A</text>
<text x="41" y="291.9">8</text>
<text x="88.5" y="291.9">7</text>
<text x="138.5" y="291.9">6</text>
<text x="188.5" y="291.9">5</text>
<text x="238.5" y="291.9">4</text>
<text x="288.5" y="291.9">3</text>
<text x="338.5" y="291.9">2</text>
<text x="386" y="291.9">1</text>
</g>
<g font-size="4.7">
<text x="166" y="29.5">90</text>
<text x="128.3" y="35.9">10x5</text>
<text x="78.4" y="39.5">35</text>
<text x="231.4" y="37.3" transform="rotate(-41 231.4 37.3)">4xR10</text>
<text x="137.7" y="59">10x4</text>
<text x="151.5" y="65.6">5x8</text>
<text x="86.1" y="69.4">10</text>
<text x="194.9" y="88.3" transform="rotate(-90 194.9 88.3)">80</text>
<text x="114.1" y="94.1" transform="rotate(-90 114.1 94.1)">15</text>
<text x="62.8" y="104.2">Thread M12x1,25</text>
<text x="62.8" y="108.7">Metric Tap</text>
<text x="62.8" y="113.3">Righ Hand thread</text>
<text x="146.1" y="113.9">5x10</text>
<text x="62.8" y="117.8">Lengh:32,5</text>
<text x="187" y="119.9" transform="rotate(-90 187 119.9)">2x30</text>
<text x="60" y="192.7" transform="rotate(-90 60 192.7)">10,6</text>
<text x="51.9" y="213.5" transform="rotate(-90 51.9 213.5)">13</text>
<text x="242.9" y="213.5" transform="rotate(-90 242.9 213.5)">18</text>
<text x="235.9" y="226.6" transform="rotate(-90 235.9 226.6)">3</text>
<text x="255.4" y="270.6">1:1</text>
<text x="277.9" y="270.6">Pedal direito</text>
<text x="375.9" y="270.6">1/1</text>
<text x="301.1" y="283.7">ISO 2768-mK</text>
</g>
<text font-size="4.1" x="21" y="293.7">SOLIDWORKS Educational Product. For Instructional Use Only.</text>
<g font-size="3.2">
<text x="273" y="245.6">Data</text>
<text x="284" y="245.6">Nome</text>
<text x="250.6" y="249.7">Desenhou</text>
<text x="299.3" y="248.8">Nome:</text>
<text x="250.8" y="254.1">Verificou</text>
<text x="299" y="255.8">Nº aluno:</text>
<text x="338.9" y="255.8">Turma:</text>
<text x="251.1" y="258.3">Aprovou</text>
<text x="251.3" y="263.4">ESCALA:</text>
<text x="272.8" y="263.4">TÍTULO:</text>
<text x="364.7" y="264.4">Nº do desenho:</text>
<text x="272.8" y="280.2">Tolerâncias:</text>
<text x="364" y="280.7">Formato A3.</text>
<text x="363.9" y="285.8">Todas as dimensões em mm.</text>
</g>
<g font-size="2.8">
<text x="273.5" y="248.5">27/05</text>
<text x="284.7" y="248.5">Mariana</text>
<text x="311.2" y="248.5">Mariana de Andrade</text>
<text x="315.2" y="255.7">2020229859</text>
<text x="350.1" y="255.7">MIEM</text>
</g>
</svg>
